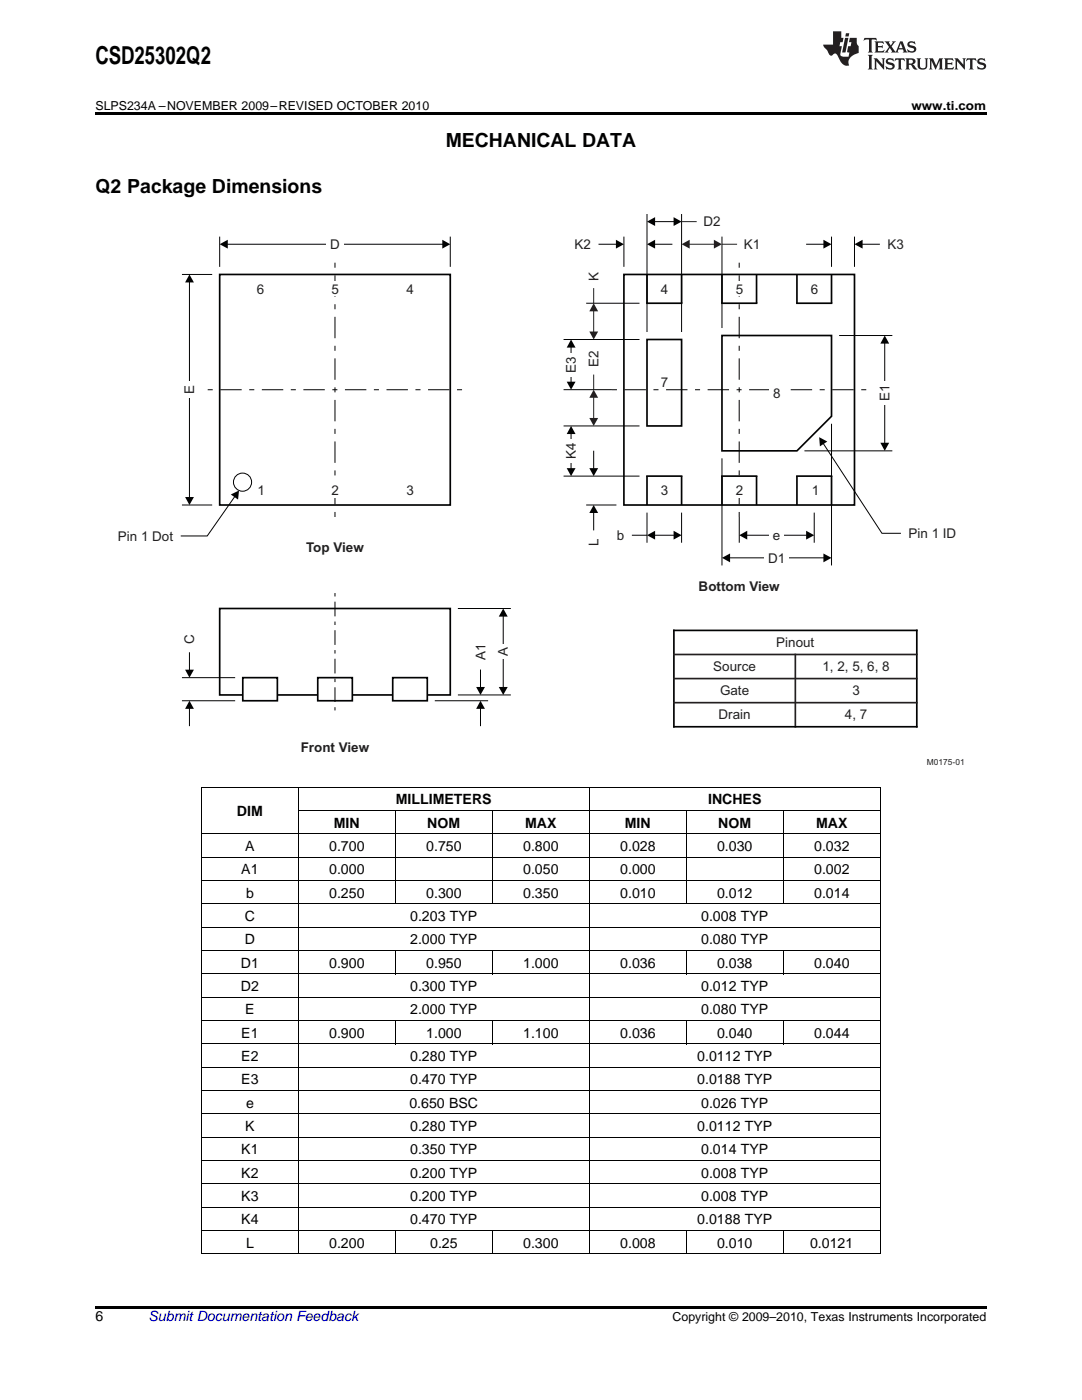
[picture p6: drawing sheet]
<svg xmlns="http://www.w3.org/2000/svg" width="216mm" height="279mm" viewBox="0 0 216 279" stroke-linecap="round" stroke-linejoin="round" font-family="sans-serif">
<g fill="#231f20">
<path d="M172.5 7.6l-.1 .5 .4-.2h.6v.1v2.1l-.2 .4h.9l-.2-.4v-2.1l.1-.1h.5l.5 .2-.2-.5zM174.5 8.3l.2 .3v1.5l-.2 .4h1.8l.2-.6a1.04 1.04 0 0 1-1.3 .2v-.7h.6l.3 .2v-.6l-.3 .2h-.6v-.6l.8-.1 .4 .3-.2-.5zM176.5 8.3l.9 1.1-.9 1.1h.8l-.2-.2 .4-.7 .5 .7-.2 .2h1.5l-.2-.2 .2-.4h.9l.1 .4-.2 .2h1l-.3-.3-.7-1.9h-.5l-.9 2-.8-1 .9-1h-.8l.1 .3-.4 .5-.3-.6 .1-.2zM179.7 8.6l.4 1h-.7zM181.3 8.4a.63 .63 0 0 0-.2 .7 .63 .63 0 0 0 .6 .4l.6 .2 .1 .2a.75 .75 0 0 1-.7 .4 .75 .75 0 0 1-.6-.5l.1 .7 .1-.1a1.11 1.11 0 0 0 1.5-.6 1.13 1.13 0 0 0-1.2-.8l-.1-.4a1.04 1.04 0 0 1 1.2 .2l-.2-.5-.2 .1-.4-.2zM173.2 10.9l.2 .4v2.2l-.2 .4h1l-.3-.4v-2.2l.3-.4zM174.3 11.6l.3 .4v1.5l-.3 .4h.8l-.2-.4v-1.3l1.5 1.7v-1.9l.2-.4h-.7l.2 .4v.9l-1.1-1.3zM177 11.8a.62 .62 0 0 0-.2 .7 .62 .62 0 0 0 .6 .4l.6 .1 .1 .3a.76 .76 0 0 1-.7 .3 .76 .76 0 0 1-.7-.4l.2 .7 .1-.1a1.11 1.11 0 0 0 1.5-.6 1.13 1.13 0 0 0-1.2-.8l-.1-.4a1.04 1.04 0 0 1 1.2 .2l-.2-.6-.2 .1-.5-.1zM178.7 11.6l-.2 .6a.61 .61 0 0 1 .8-.3v1.6l-.2 .4h.9l-.2-.4v-1.6a.63 .63 0 0 1 .7 .3l-.1-.6zM180.6 11.6l.3 .4v1.5l-.3 .4h1l-.2-.2-.1-.8 .6 .2a.76 .76 0 0 0 1.2 .7l-1-1a.58 .58 0 0 0 .6-.5 .58 .58 0 0 0-.5-.6zM181.4 11.9h.1a.45 .45 0 0 1 .5 .1 .45 .45 0 0 1 .1 .5l-.8 .2zM182.9 11.6l.2 .2a2.17 2.17 0 0 0 .3 1.9 .99 .99 0 0 0 1.6-.6v-1.1l.2-.4h-.7l.2 .2a1.92 1.92 0 0 1-.2 1.8 .6 .6 0 0 1-.9-.5v-1.1l.2-.4zM185.4 11.6l.2 .4v1.5l-.2 .4h.7l-.2-.4v-1.4l.8 1.8 .8-1.8v1.4l-.2 .4h.9l-.2-.4v-1.5l.2-.4h-.8l-.6 1.5-.6-1.5zM188.4 11.6l.2 .4v1.5l-.2 .4h1.8l.1-.6a1.04 1.04 0 0 1-1.2 .1v-.6h.5l.4 .2v-.6l-.4 .2h-.5v-.7h.8l.3 .3-.1-.6zM190.5 11.6l.2 .4v1.5l-.2 .4h.7l-.2-.4v-1.3l1.5 1.7v-1.9l.2-.4h-.7l.2 .4v.9l-1.1-1.3zM192.9 11.6l-.1 .6a.61 .61 0 0 1 .7-.3l.1 1.6-.3 .4h1l-.3-.4 .1-1.6a.63 .63 0 0 1 .7 .3l-.1-.6zM195.2 11.8a.62 .62 0 0 0-.2 .7 .62 .62 0 0 0 .6 .4l.6 .1 .1 .3a.76 .76 0 0 1-.7 .3 .76 .76 0 0 1-.6-.4l.1 .7 .1-.1a1.11 1.11 0 0 0 1.6-.6 1.13 1.13 0 0 0-1.3-.8l-.1-.4a1.04 1.04 0 0 1 1.2 .2l-.1-.6-.2 .1-.5-.1z"/>
<path d="M166.2 6.3v2.6h-1.9v.4l.8 .9a.91 .91 0 0 0 1 .8 .56 .56 0 0 1 .5-.3 .56 .56 0 0 1 .5 .3l.4 .8a1.53 1.53 0 0 0 1.9 1.2 1.54 1.54 0 0 1 1-2.1l.9-.3v-1.4a1.52 1.52 0 0 1-.4-1.6h-1.3l-.2 .8h.5l-.2 .8h-.5l-.1 1v.2l.4 .1-.2 .8a1.93 1.93 0 0 1-1.6-.3l.3-1.8h-.5l.2-.8h.4l.2-.8h-.4v-1.3zM168.6 7.6l-.6 2.9h.7l.6-2.9zM168.8 6.6l-.1 .7h.6l.2-.7z"/>
</g>
<path d="M124.5 54.8h46v46h-46zM129.1 54.8v5.7h6.9v-5.7M159 54.8v5.7h6.9v-5.7M129.1 67.8h6.9v17.2h-6.9zM144.1 67h21.8v16.1l-6.9 6.9h-14.9zM129.1 100.8v-5.8h6.9v5.8M159 100.8v-5.8h6.9v5.8" fill="none" stroke="#010202" stroke-width=".34"/>
<path d="M37.8 56.2v43.1" fill="none" stroke="#010202" stroke-width=".2"/>
<g fill="#010202">
<path d="M37.8 54.8l.9 1.6h-1.8z"/>
<path d="M36.9 99.2h1.8l-.9 1.6z"/>
</g>
<path d="M45.3 48.7h43.1" fill="none" stroke="#010202" stroke-width=".2"/>
<g fill="#010202">
<path d="M88.3 47.9l1.5 .8-1.5 .9z"/>
<path d="M43.8 48.7l1.7-.8v1.7z"/>
</g>
<path d="M36.3 54.8h6M43.8 47.2v6.1M89.8 47.2v6.1M36.3 100.8h6" fill="none" stroke="#010202" stroke-width=".2"/>
<path d="M65.1 47.2h3.5v3h-3.5z" fill-rule="evenodd" fill="#fff"/>
<path d="M118.5 102.3v3.6" fill="none" stroke="#010202" stroke-width=".2"/>
<path d="M118.5 100.8l.9 1.6h-1.8z" fill="#010202"/>
<path d="M95.9 133.6v3.6" fill="none" stroke="#010202" stroke-width=".2"/>
<path d="M95 137.1h1.8l-.9 1.6z" fill="#010202"/>
<path d="M37.8 130.2v3.6" fill="none" stroke="#010202" stroke-width=".2"/>
<path d="M36.9 133.6h1.8l-.9 1.6z" fill="#010202"/>
<path d="M118.5 90v3.6" fill="none" stroke="#010202" stroke-width=".2"/>
<path d="M117.6 93.4h1.8l-.9 1.6z" fill="#010202"/>
<path d="M95.9 141.3v3.6" fill="none" stroke="#010202" stroke-width=".2"/>
<path d="M95.9 139.9l.9 1.6h-1.8z" fill="#010202"/>
<path d="M37.8 141.3v3.6" fill="none" stroke="#010202" stroke-width=".2"/>
<path d="M37.8 139.9l.9 1.6h-1.8z" fill="#010202"/>
<path d="M118.5 62v4.3" fill="none" stroke="#231f20" stroke-width=".2"/>
<g fill="#231f20">
<path d="M117.6 66.2h1.8l-.9 1.6z"/>
<path d="M118.5 60.5l.9 1.6h-1.8z"/>
</g>
<path d="M118.5 57.5v3M118.5 74.8v3" fill="none" stroke="#231f20" stroke-width=".2"/>
<path d="M36.3 76.2h3v3.2h-3z" fill-rule="evenodd" fill="#fff"/>
<path d="M43.8 54.8h46v46h-46zM43.8 121.4h46v17.3h-46z" fill="none" stroke="#010202" stroke-width=".34"/>
<path d="M48.4 135.2h6.9v4.7h-6.9z" fill-rule="evenodd" fill="#fff"/>
<path d="M48.4 135.2h6.9v4.7h-6.9z" fill="none" stroke="#010202" stroke-width=".34"/>
<path d="M63.4 135.2h6.9v4.7h-6.9z" fill-rule="evenodd" fill="#fff"/>
<path d="M63.4 135.2h6.9v4.7h-6.9z" fill="none" stroke="#010202" stroke-width=".34"/>
<path d="M78.4 135.2h6.9v4.7h-6.9z" fill-rule="evenodd" fill="#fff"/>
<path d="M78.4 135.2h6.9v4.7h-6.9z" fill="none" stroke="#010202" stroke-width=".34"/>
<g fill="none" stroke="#010202" stroke-width=".2">
<path d="M46.9 99.1l-5.6 7.9h-5.2"/>
<circle cx="48.4" cy="96.2" r="1.81"/>
</g>
<path d="M46.1 98.7l1.6-.8-.2 1.8z" fill="#010202"/>
<path d="M129.1 102.3v6M130.6 106.8h3.9M136 102.3v6M147.5 103.2v5.1M162.5 102.3v6" fill="none" stroke="#010202" stroke-width=".2"/>
<g fill="#010202">
<path d="M134.4 105.9l1.6 .9-1.6 .9z"/>
<path d="M129.1 106.8l1.6-.9v1.8z"/>
</g>
<path d="M130.6 44.2h4" fill="none" stroke="#010202" stroke-width=".2"/>
<g fill="#010202">
<path d="M134.4 43.3l1.6 .9-1.6 .9z"/>
<path d="M129.1 44.2l1.6-.9v1.8z"/>
</g>
<path d="M149 106.8h12" fill="none" stroke="#010202" stroke-width=".2"/>
<g fill="#010202">
<path d="M160.9 105.9l1.6 .9-1.6 .9z"/>
<path d="M147.5 106.8l1.6-.9v1.8z"/>
</g>
<path d="M145.5 111.3h18.9" fill="none" stroke="#010202" stroke-width=".2"/>
<g fill="#010202">
<path d="M164.3 110.5l1.6 .8-1.6 .9z"/>
<path d="M144.1 111.3l1.6-.8v1.7z"/>
</g>
<path d="M126.1 106.8h3" fill="none" stroke="#010202" stroke-width=".2"/>
<path d="M153.5 105.3h3v3h-3z" fill-rule="evenodd" fill="#fff"/>
<path d="M144.1 91.5v21.3M165.9 84.6v28.2" fill="none" stroke="#010202" stroke-width=".2"/>
<path d="M152.5 109.8h5v3h-5z" fill-rule="evenodd" fill="#fff"/>
<path d="M113.9 86.5v7.1" fill="none" stroke="#010202" stroke-width=".2"/>
<g fill="#010202">
<path d="M113.9 85l.9 1.6h-1.7z"/>
<path d="M113.1 93.4h1.7l-.9 1.6z"/>
</g>
<path d="M100.4 122.9v14.3" fill="none" stroke="#010202" stroke-width=".2"/>
<g fill="#010202">
<path d="M99.5 137.1h1.8l-.9 1.6z"/>
<path d="M100.4 121.4l.9 1.7h-1.8z"/>
</g>
<path d="M113.9 69.2v7.1" fill="none" stroke="#010202" stroke-width=".2"/>
<g fill="#010202">
<path d="M113.9 67.8l.9 1.6h-1.7z"/>
<path d="M113.1 76.2h1.7l-.9 1.6z"/>
</g>
<path d="M167.4 67h10.7M176.5 68.4v20.1M160.5 90h17.6" fill="none" stroke="#010202" stroke-width=".2"/>
<g fill="#010202">
<path d="M176.5 67l.9 1.6h-1.7z"/>
<path d="M175.7 88.4h1.7l-.9 1.6z"/>
</g>
<path d="M175 76.1h3.1v4.8h-3.1z" fill-rule="evenodd" fill="#fff"/>
<path d="M172 48.7h3.6" fill="none" stroke="#010202" stroke-width=".2"/>
<path d="M170.5 48.7l1.6-.8v1.7z" fill="#010202"/>
<path d="M130.6 48.7h3.6" fill="none" stroke="#010202" stroke-width=".2"/>
<path d="M129.1 48.7l1.6-.8v1.7z" fill="#010202"/>
<path d="M160.9 48.7h3.5M165.9 47.2v6.1M170.5 47.2v6.1" fill="none" stroke="#010202" stroke-width=".2"/>
<path d="M164.3 47.9l1.6 .8-1.6 .9z" fill="#010202"/>
<path d="M119.4 48.7h3.6" fill="none" stroke="#010202" stroke-width=".2"/>
<path d="M122.9 47.9l1.6 .8-1.6 .9z" fill="#010202"/>
<path d="M136 42.7v23.6M144.1 47.2v18.3" fill="none" stroke="#010202" stroke-width=".2"/>
<path d="M137.5 48.7h5.1" fill="none" stroke="#231f20" stroke-width=".2"/>
<g fill="#231f20">
<path d="M142.4 47.9l1.7 .8-1.7 .9z"/>
<path d="M136 48.7l1.6-.8v1.7z"/>
</g>
<path d="M136 44.2h3M144.1 48.7h3" fill="none" stroke="#231f20" stroke-width=".2"/>
<path d="M124.5 47.2v6.1M129.1 42.7v23.6M164.3 88.5l11.7 17.9h3.8" fill="none" stroke="#010202" stroke-width=".2"/>
<path d="M163.5 87.3l1.6 .8-1.5 1z" fill="#010202"/>
<path d="M112.5 95h15.1M112.5 85h15.1M117 100.8h6" fill="none" stroke="#010202" stroke-width=".2"/>
<g fill="#fff">
<path d="M112.5 87.6h2.9v4.8h-2.9z" fill-rule="evenodd"/>
<path d="M98.9 128.6h3v3h-3z" fill-rule="evenodd"/>
<path d="M112.5 70.4h2.9v4.8h-2.9z" fill-rule="evenodd"/>
</g>
<path d="M112.5 77.8h9.6" fill="none" stroke="#010202" stroke-width=".2"/>
<path d="M118.5 79.2v4.3" fill="none" stroke="#231f20" stroke-width=".2"/>
<g fill="#231f20">
<path d="M117.6 83.4h1.8l-.9 1.6z"/>
<path d="M118.5 77.8l.9 1.6h-1.8z"/>
</g>
<path d="M112.5 67.8h15.1M117 60.5h10.6M36.3 139.9h10.6M36.3 135.2h10.6M86.8 139.9h10.6M91.4 138.7h10.5M91.4 121.4h10.5" fill="none" stroke="#010202" stroke-width=".2"/>
<path d="M41.4 77.8h50.8M122.1 77.8h50.8M66.8 103.2v-50.8M147.5 103.2v-50.8" fill="none" stroke="#010202" stroke-width=".2" stroke-dasharray="1 1.5 4.3 1.5" stroke-linecap="butt"/>
<path d="M66.8 118.3v23.5" fill="none" stroke="#010202" stroke-width=".2" stroke-dasharray=".7 1 2.9 1" stroke-linecap="butt"/>
<g fill="#fff">
<path d="M66.2 96.4h1.5v3h-1.5z" fill-rule="evenodd"/>
<path d="M66.2 56.2h1.4v2.9h-1.4z" fill-rule="evenodd"/>
</g>
<path d="M144.1 54.8v5.7h6.9v-5.7M144.1 100.8v-5.8h6.9v5.8" fill="none" stroke="#010202" stroke-width=".34"/>
<g fill="#fff">
<path d="M146.8 96.4h1.5v3h-1.5z" fill-rule="evenodd"/>
<path d="M146.8 56.2h1.5v2.9h-1.5z" fill-rule="evenodd"/>
</g>
<path d="M134.3 125.8h48.8M134.5 125.6v19.6M182.9 125.6v19.6M134.3 145h48.8" fill="none" stroke="#010202" stroke-width=".34"/>
<path d="M134.3 135.4h48.8M134.3 130.6h48.8M158.7 130.5v14.7M134.3 140.2h48.8" fill="none" stroke="#231f20" stroke-width=".34"/>
<path d="M153.5 77h3v3h-3z" fill-rule="evenodd" fill="#fff"/>
<path d="M19 22.5h177.8v.5h-177.8zM19 260.8h177.8v.5h-177.8z" fill="#000"/>
<g fill="none" stroke="#000" stroke-width=".2">
<path d="M40.2 157.1h135.4M40.3 157.2v93.1M59.5 157.2v93.1M117.6 157.2v93.1M175.6 157.2v93.1M40.2 175.7h135.4M40.2 171.1h135.4M40.2 166.4h135.4M59.5 161.8h116.1M78.9 161.8v18.6M98.2 161.8v18.6M136.9 161.8v18.6"/>
<path d="M156.3 161.8v18.6M40.2 199h135.4M40.2 194.4h135.4M40.2 189.7h135.4M40.2 185h135.4M40.2 180.4h135.4M78.9 189.8v4.6M98.2 189.8v4.6M136.9 189.8v4.6M156.3 189.8v4.6M40.2 217.6h135.4M40.2 213h135.4"/>
<path d="M40.2 208.3h135.4M40.2 203.7h135.4M78.9 203.7v4.7M98.2 203.7v4.7M136.9 203.7v4.7M156.3 203.7v4.7M40.2 236.3h135.4M40.2 231.6h135.4M40.2 227h135.4M40.2 222.3h135.4M40.2 250.2h135.4M40.2 245.6h135.4"/>
<path d="M40.2 240.9h135.4M78.9 245.6v4.7M98.2 245.6v4.7M136.9 245.6v4.7M156.3 245.6v4.7"/>
</g>
<text font-size="4.9" x="19" y="12.8">CSD25302Q2</text>
<g font-size="3.9">
<text x="88.9" y="29.3">MECHANICAL DATA</text>
<text x="19" y="38.5">Q2 Package Dimensions</text>
</g>
<g font-size="2.8">
<text x="79" y="160.5">MILLIMETERS</text>
<text x="141.3" y="160.5">INCHES</text>
<text x="47.3" y="162.9">DIM</text>
<text x="66.6" y="165.2">MIN</text>
<text x="85.3" y="165.2">NOM</text>
<text x="104.8" y="165.2">MAX</text>
<text x="124.7" y="165.2">MIN</text>
<text x="143.3" y="165.2">NOM</text>
<text x="162.8" y="165.2">MAX</text>
<text x="48.9" y="169.9">A</text>
<text x="65.7" y="169.9">0.700</text>
<text x="85.1" y="169.9">0.750</text>
<text x="104.4" y="169.9">0.800</text>
<text x="123.8" y="169.9">0.028</text>
<text x="143.1" y="169.9">0.030</text>
<text x="162.5" y="169.9">0.032</text>
<text x="48.2" y="174.5">A1</text>
<text x="49.1" y="179.2">b</text>
<text x="65.7" y="174.5">0.000</text>
<text x="65.7" y="179.2">0.250</text>
<text x="85.1" y="179.2">0.300</text>
<text x="104.4" y="174.5">0.050</text>
<text x="104.4" y="179.2">0.350</text>
<text x="123.8" y="174.5">0.000</text>
<text x="123.8" y="179.2">0.010</text>
<text x="143.1" y="179.2">0.012</text>
<text x="162.5" y="174.5">0.002</text>
<text x="162.5" y="179.2">0.014</text>
<text x="48.9" y="183.8">C</text>
<text x="81.8" y="183.8">0.203 TYP</text>
<text x="139.9" y="183.8">0.008 TYP</text>
<text x="48.9" y="188.5">D</text>
<text x="81.8" y="188.5">2.000 TYP</text>
<text x="139.9" y="188.5">0.080 TYP</text>
<text x="48.1" y="193.1">D1</text>
<text x="48.1" y="197.8">D2</text>
<text x="65.7" y="193.1">0.900</text>
<text x="81.8" y="197.8">0.300 TYP</text>
<text x="85.1" y="193.1">0.950</text>
<text x="104.4" y="193.1">1.000</text>
<text x="123.8" y="193.1">0.036</text>
<text x="139.9" y="197.8">0.012 TYP</text>
<text x="143.1" y="193.1">0.038</text>
<text x="162.5" y="193.1">0.040</text>
<text x="48.9" y="202.5">E</text>
<text x="81.8" y="202.5">2.000 TYP</text>
<text x="139.9" y="202.5">0.080 TYP</text>
<text x="48.2" y="207.1">E1</text>
<text x="65.7" y="207.1">0.900</text>
<text x="85.1" y="207.1">1.000</text>
<text x="104.4" y="207.1">1.100</text>
<text x="123.8" y="207.1">0.036</text>
<text x="143.1" y="207.1">0.040</text>
<text x="162.5" y="207.1">0.044</text>
<text x="48.2" y="211.8">E2</text>
<text x="81.8" y="211.8">0.280 TYP</text>
<text x="139.1" y="211.8">0.0112 TYP</text>
<text x="48.2" y="216.4">E3</text>
<text x="49.1" y="221.1">e</text>
<text x="81.7" y="221.1">0.650 BSC</text>
<text x="81.8" y="216.4">0.470 TYP</text>
<text x="139.1" y="216.4">0.0188 TYP</text>
<text x="139.9" y="221.1">0.026 TYP</text>
<text x="48.9" y="225.7">K</text>
<text x="81.8" y="225.7">0.280 TYP</text>
<text x="139.1" y="225.7">0.0112 TYP</text>
<text x="48.2" y="230.4">K1</text>
<text x="81.8" y="230.4">0.350 TYP</text>
<text x="139.9" y="230.4">0.014 TYP</text>
<text x="48.2" y="235.1">K2</text>
<text x="48.2" y="239.7">K3</text>
<text x="81.8" y="235.1">0.200 TYP</text>
<text x="81.8" y="239.7">0.200 TYP</text>
<text x="139.9" y="235.1">0.008 TYP</text>
<text x="139.9" y="239.7">0.008 TYP</text>
<text x="48.2" y="244.4">K4</text>
<text x="81.8" y="244.4">0.470 TYP</text>
<text x="139.1" y="244.4">0.0188 TYP</text>
<text x="49.1" y="249">L</text>
<text x="65.7" y="249">0.200</text>
<text x="85.8" y="249">0.25</text>
<text x="104.4" y="249">0.300</text>
<text x="123.8" y="249">0.008</text>
<text x="143.1" y="249">0.010</text>
<text x="161.6" y="249">0.0121</text>
<text x="19" y="263.6">6</text>
</g>
<text font-size="2.8" fill="#0000c8" x="29.6" y="263.6">Submit Documentation Feedback</text>
<g font-size="2.7" fill="#231f20">
<text x="140.3" y="45.2">D2</text>
<text x="65.9" y="49.7">D</text>
<text x="114.6" y="49.7">K2</text>
<text x="148.4" y="49.7">K1</text>
<text x="177.1" y="49.7">K3</text>
<text x="51.2" y="58.6">6</text>
<text x="66.2" y="58.6">5</text>
<text x="81.1" y="58.6">4</text>
<text x="119.4" y="56" transform="rotate(-90 119.4 56)">K</text>
<text x="131.9" y="58.6">4</text>
<text x="146.8" y="58.6">5</text>
<text x="161.8" y="58.6">6</text>
<text x="114.9" y="74.4" transform="rotate(-90 114.9 74.4)">E3</text>
<text x="119.4" y="73.2" transform="rotate(-90 119.4 73.2)">E2</text>
<text x="131.9" y="77.3">7</text>
<text x="38.7" y="78.7" transform="rotate(-90 38.7 78.7)">E</text>
<text x="154.2" y="79.4">8</text>
<text x="177.5" y="80.1" transform="rotate(-90 177.5 80.1)">E1</text>
<text x="114.9" y="91.7" transform="rotate(-90 114.9 91.7)">K4</text>
<text x="51.4" y="98.9">1</text>
<text x="66.2" y="98.9">2</text>
<text x="81.1" y="98.9">3</text>
<text x="131.9" y="98.9">3</text>
<text x="146.8" y="98.9">2</text>
<text x="162" y="98.9">1</text>
<text x="23.5" y="107.9">Pin 1 Dot</text>
<text x="123.1" y="107.8">b</text>
<text x="154.2" y="107.7">e</text>
<text x="181.3" y="107.4">Pin 1 ID</text>
<text x="61.1" y="110.2">Top View</text>
<text x="119.4" y="108.9" transform="rotate(-90 119.4 108.9)">L</text>
<text x="153.3" y="112.3">D1</text>
<text x="139.4" y="117.9">Bottom View</text>
<text x="38.8" y="128.6" transform="rotate(-90 38.8 128.6)">C</text>
<text x="96.9" y="131.6" transform="rotate(-90 96.9 131.6)">A1</text>
<text x="101.3" y="131" transform="rotate(-90 101.3 131)">A</text>
<text x="154.9" y="129.1">Pinout</text>
<text x="142.3" y="134">Source</text>
<text x="164.1" y="134">1, 2, 5, 6, 8</text>
<text x="143.4" y="143.6">Drain</text>
<text x="143.7" y="138.8">Gate</text>
<text x="168.6" y="143.6">4, 7</text>
<text x="170.1" y="138.8">3</text>
<text x="60" y="150">Front View</text>
</g>
<g font-size="2.5">
<text x="19" y="21.9">SLPS234A –NOVEMBER 2009–REVISED OCTOBER 2010</text>
<text x="181.9" y="21.9">www.ti.com</text>
<text x="134.2" y="263.6">Copyright © 2009–2010, Texas Instruments Incorporated</text>
</g>
<text font-size="1.7" fill="#231f20" x="185" y="152.7">M0175-01</text>
</svg>
